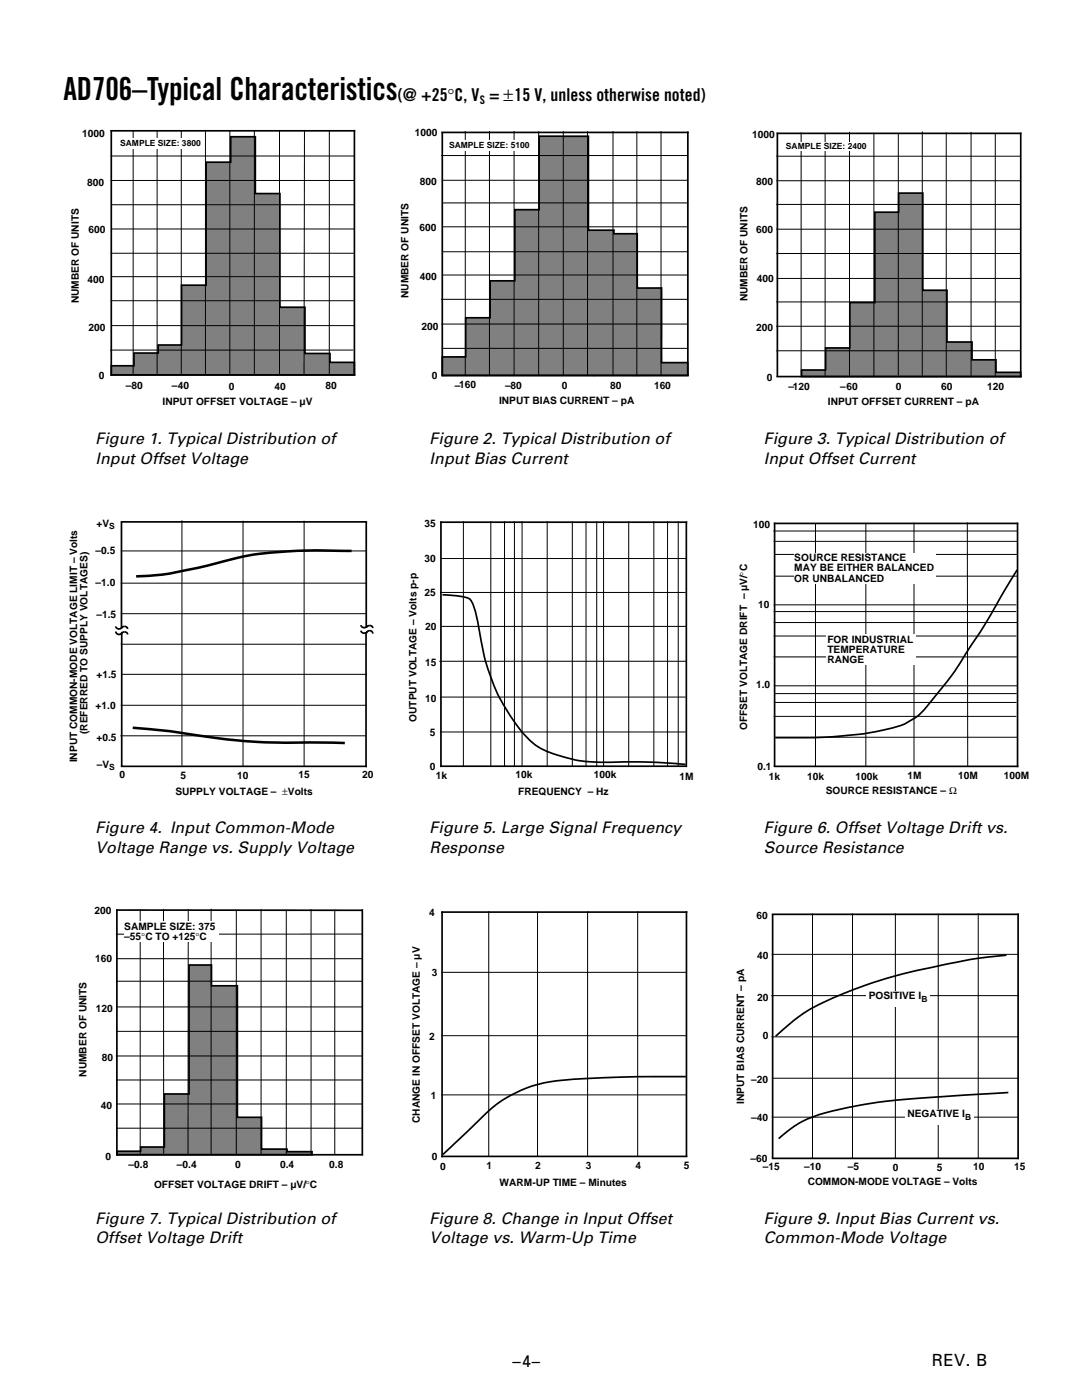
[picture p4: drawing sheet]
<svg xmlns="http://www.w3.org/2000/svg" width="216mm" height="279mm" viewBox="0 0 216 279" stroke-linecap="round" stroke-linejoin="round" font-family="sans-serif">
<path d="M46 27.3h4.9v11.3h5v22.7h4.9v9.2h5v1.8h4.9v2.5h-48.5v-1.8h4.5v-2.5h4.9v-1.6h4.6v-12h4.9v-24.5h4.9z" fill-rule="evenodd" fill="#808080" stroke="#000" stroke-width=".34"/>
<path d="M22.2 26.1h48.5v48.7M22.2 26.2v48.6h48.5" fill="none" stroke="#000" stroke-width=".34"/>
<g fill="none" stroke="#000" stroke-width=".2">
<path d="M22.2 36h48.5M22.2 31.1h48.5M26.6 26.2v48.5M31.4 26.2v48.4M36.2 26.2v48.6M41 26.3v48.5M45.9 26.1v48.7M50.7 26.2v48.6M55.8 26.1v48.6M60.8 26.3l-.1 48.5M65.7 26.2v48.6M22.2 50.5h48.3"/>
<path d="M22.3 45.7h48.3M22.3 55.2h48.1M22.4 40.9h48.2M22 69.9h48.4M22.2 60h48.3M22.2 65h48.4"/>
</g>
<path d="M23.9 27.7h16.4v2h-16.4z" fill-rule="evenodd" fill="#fff"/>
<path d="M107.6 27.2h9.8v18.7h5.1v.8l4.7-.1v10.9h4.8v14.9h5.2v2.5h-49v-3.7h4.7v-7.8h4.9v-7.4h4.9v-14.2h4.9z" fill-rule="evenodd" fill="#808080" stroke="#000" stroke-width=".34"/>
<path d="M86.2 74h.4v.6h-.4z" fill-rule="evenodd" fill="#fff" stroke="#fff" stroke-width=".34"/>
<path d="M88.2 26.4h49.1v48.5M88.3 26.5v48.4h49" fill="none" stroke="#000" stroke-width=".34"/>
<g fill="none" stroke="#000" stroke-width=".2">
<path d="M88.1 31h49M88.3 36h48.9M92.8 26.3v48.5M97.7 26.2v48.6M102.6 26.3v48.5M107.5 26.3v48.5M112.4 26.3v48.5M117.2 26.3v48.5M122.3 26.3v48.5M127.1 26.3v48.5M131.9 26.3v48.5M88.1 59.7h48.9"/>
<path d="M88.3 54.9h48.9M88.3 50.2h48.9M88.3 45.3h48.9M88.3 40.5h48.9M88.1 64.7h49M88.2 69.5h48.9"/>
</g>
<path d="M89.5 28h16v2h-16z" fill-rule="evenodd" fill="#fff"/>
<path d="M174.6 42.3h4.7v-3.8h4.8v19.4h4.9v10.4h5v3.5h4.7v2.5h5v.9h-43.8v-1.4h4.8v-4.4h4.9v-9h5z" fill-rule="evenodd" fill="#808080" stroke="#000" stroke-width=".34"/>
<g fill="none" stroke="#000" stroke-width=".2">
<path d="M155 36.1h48.5M155 31.2h48.6M159.9 26.5v48.4M164.6 26.6v48.3M169.5 26.4v48.6M174.4 26.6v48.4M179.2 26.6v48.2M184 26.3v48.6M188.8 26.5v48.4M193.8 26.4v48.5M198.6 26.6v48.3M155 45.7h48.5"/>
<path d="M155 50.6h48.6M155.1 55.6h48.5M203.6 40.8h-48.6M154.9 65.1h48.6M155 70h48.5M155 60.3h48.6"/>
</g>
<path d="M155.1 26.6v48.5M203.6 26.6h-48.4M203.7 26.6v48.5M155.1 75.2h48.6" fill="none" stroke="#000" stroke-width=".34"/>
<path d="M156.8 28.3h16.8v1.7h-16.8z" fill-rule="evenodd" fill="#fff"/>
<g fill="none" stroke="#000" stroke-width=".34">
<path d="M24.2 104.2v20.9M24.3 104.2h48.8M73.1 104.2v20.8M88.3 118.7l4.4 .5a2.18 2.18 0 0 1 1.9 2l.9 4.1a40 40 0 0 0 7.7 19.5 13.8 13.8 0 0 0 8.8 6.1 33.4 33.4 0 0 0 12.5 1.2h6.4l5.9 .5M137 104.2h-49v48.7h49v-48.7M154.6 104.5v48.3M154.6 104.5h48.4M203 113.7l-6.3 10.7-2.6 3.9a78.8 78.8 0 0 1-10.8 14.5l-1.2 .7a12.3 12.3 0 0 1-5.6 2.1 93.6 93.6 0 0 1-21.8 1.6M203 104.5v48.4h-48.4M23.1 125a.61 .61 0 0 0 .7 .5M23.1 126a.64 .64 0 0 0 .7 .6M24.2 125.4a.67 .67 0 0 1 .7-.4 .67 .67 0 0 1 .6 .5"/>
<path d="M24.2 126.5a.67 .67 0 0 1 .7-.4 .67 .67 0 0 1 .6 .5M24.3 126.5v26.3M24.4 125.1l-.4 .4h-.3M24.4 126.1a.61 .61 0 0 1-.7 .5M72 124.8a.61 .61 0 0 0 .7 .5M72 125.9a.61 .61 0 0 0 .7 .5M73 126.5v26.4h-48.7M73.1 125.3a.67 .67 0 0 1 .7-.5 .67 .67 0 0 1 .6 .6M73.1 126.4a.64 .64 0 0 1 .7-.5 .64 .64 0 0 1 .6 .6M73.3 124.8l-.1 .3-.6 .2M73.3 125.9l-.3 .4-.4 .1"/>
</g>
<path d="M70.2 110l-.6-.1a95 95 0 0 0-21.8 1.3l-8.2 2.1a58.2 58.2 0 0 1-12.4 1.7M26.5 145.2a252.2 252.2 0 0 1 17.9 2.2 128.4 128.4 0 0 0 19.7 .8l4.7 .1" fill="none" stroke="#000" stroke-width=".51"/>
<g fill="none" stroke="#000" stroke-width=".2">
<path d="M24.2 116.4h48.8M24.2 110h48.8M36.3 103.9v48.8M48.5 104v48.8M60.7 104v48.8M87.9 118.2h48.8M88.1 111.5h48.8M92.5 104.1v48.7M97.9 104.1v48.7M100.7 104.1v48.7M102.6 104.1v48.7M104.2 104.1v48.8"/>
<path d="M109.2 104.1v48.7M114.2 104.1v48.7M116.9 104.1v48.7M119.1 104.1v48.7M120.4 104.1v48.7M125.4 104.1v48.6M130.5 104.1v48.6M133.2 104.1v48.7M135.3 104.1v48.7M154.4 106h48.4M154.5 108h48.4M154.5 115h48.5"/>
<path d="M154.6 110.6h48.4M162.7 104.5v48.3M172.8 104.4v48.4M182.4 104.4v48.4M193 104.4l.1 48.4M24.2 128.6h48.8M24.2 122.5h48.8M24.4 134.6h48.7M87.8 132h49M87.9 139.1h48.8M88.1 125h48.8M154.5 126.9h48.2"/>
<path d="M154.5 124.2h48.4M154.5 122.1h48.2M154.5 120.7h48.2M154.5 131.1h48.4M154.5 136.9h48.5M154.6 138.4h48.2M24.1 146.8h48.8M24.2 140.8h48.8M87.9 146.1h48.8M154.5 143h48.2M154.5 140.2h48.2M154.6 147.1h48.2"/>
</g>
<g fill="#fff">
<path d="M158.4 110.4h28.2v6.1h-28.2z" fill-rule="evenodd"/>
<path d="M165 126.6h17.8v6.1h-17.8z" fill-rule="evenodd"/>
</g>
<path d="M47.5 198.6h2.9v1.9h-2.9z" fill-rule="evenodd" fill="#fff" stroke="#fff" stroke-width=".34"/>
<path d="M37.7 192.6h4.5v4.1h5.2v26.3h4.8v6.3h5.1v.5h5v.7h-39v-.7h4.8v-.9h4.7v-10.6h4.9z" fill-rule="evenodd" fill="#808080" stroke="#000" stroke-width=".34"/>
<g fill="none" stroke="#000" stroke-width=".2">
<path d="M23.3 191.3h48.9M28 181.6v48.6M32.6 181.5l.1 48.7M37.6 181.5l-.1 48.9M42.1 181.5v48.7M47.2 181.7v48.6M52.1 181.6v48.6M57.1 181.6v48.8M62.1 181.6v48.7M66.8 181.6v48.6M72.2 195.8h-49M72.2 186.4h-49"/>
<path d="M23.2 210.7h49M23.2 215.5h49M23.2 205.8h49M23.3 201h48.9M23.2 225.2h49M23.2 220.3h49"/>
</g>
<path d="M23.3 181.6l49 .1v48.7M23.3 181.7v48.8M23.4 230.5h48.9" fill="none" stroke="#000" stroke-width=".34"/>
<path d="M24.7 183.9h18.9v4.1h-18.9z" fill-rule="evenodd" fill="#fff"/>
<g fill="none" stroke="#000" stroke-width=".2">
<path d="M88.2 194.1h48.7M97.5 181.9v48.8M107.3 182v48.7M117.2 182v48.6M127.2 182v48.7M154 198.7h49.1M154.1 190.5h49M162.1 182.4v48.6M170.1 182.4v48.7M178.7 182.4v48.6M187.2 182.4v48.7M195.2 182.3v48.8"/>
<path d="M88.2 218.5h48.7M88.2 206.7h48.7M154 206.9h49M154.1 215.2h49M154.1 223h48.9"/>
</g>
<path d="M88.2 182.1v48.7M88.2 182h48.8v48.8h-48.8M154.2 182.6v48.4M154.2 182.5h48.9M200.8 190.6a138.6 138.6 0 0 0-27.4 5.8 63.2 63.2 0 0 0-13.3 6l-2.2 1.7-3.1 2.7M203.2 182.5v48.7M136.8 214.9l-13.8 .1a91.8 91.8 0 0 0-15.4 1.3 25.3 25.3 0 0 0-12.7 7.9l-6.5 6.2M201.2 218l-18 1.2a85.9 85.9 0 0 0-21.3 3.8 19.6 19.6 0 0 0-6.5 4.2M154.2 231.2h48.9" fill="none" stroke="#000" stroke-width=".34"/>
<g fill="#fff">
<path d="M180.5 221.3h13.7v3.1h-13.7z" fill-rule="evenodd"/>
<path d="M172.8 197.7h12.7v3.1h-12.7z" fill-rule="evenodd"/>
</g>
<text font-size="6.3" x="12.7" y="19.9">AD706–Typical Characteristics</text>
<text font-size="3.5" x="79.4" y="20.1">(@ +25°C, V = ±15 V, unless otherwise noted)</text>
<g font-size="3.4">
<text x="102.3" y="272.8">–4–</text>
<text x="185.9" y="272.7">REV. B</text>
</g>
<g font-size="3.2">
<text x="19" y="88.7">Figure 1. Typical Distribution of</text>
<text x="85.7" y="88.7">Figure 2. Typical Distribution of</text>
<text x="152.4" y="88.7">Figure 3. Typical Distribution of</text>
<text x="19.1" y="92.5">Input Offset Voltage</text>
<text x="85.7" y="92.5">Input Bias Current</text>
<text x="152.4" y="92.5">Input Offset Current</text>
<text x="19" y="166.3">Figure 4. Input Common-Mode</text>
<text x="85.7" y="166.3">Figure 5. Large Signal Frequency</text>
<text x="152.4" y="166.3">Figure 6. Offset Voltage Drift vs.</text>
<text x="19.1" y="170.2">Voltage Range vs. Supply Voltage</text>
<text x="85.7" y="170.2">Response</text>
<text x="152.4" y="170.2">Source Resistance</text>
<text x="19" y="244.3">Figure 7. Typical Distribution of</text>
<text x="85.7" y="244.3">Figure 8. Change in Input Offset</text>
<text x="152.4" y="244.3">Figure 9. Input Bias Current vs.</text>
<text x="19.1" y="248.1">Offset Voltage Drift</text>
<text x="85.7" y="248.1">Voltage vs. Warm-Up Time</text>
<text x="152.4" y="248.1">Common-Mode Voltage</text>
</g>
<text font-size="2.4" x="95.7" y="20.7">S</text>
<g font-size="2">
<text x="16.4" y="27.3">1000</text>
<text x="82.7" y="27.1">1000</text>
<text x="150.1" y="27.5">1000</text>
<text x="17.4" y="37.1">800</text>
<text x="83.8" y="37">800</text>
<text x="150.9" y="37">800</text>
<text x="17.6" y="46.5">600</text>
<text x="83.7" y="46">600</text>
<text x="150.9" y="46.5">600</text>
<text x="17.5" y="56.5">400</text>
<text x="81.5" y="59.5" transform="rotate(-90 81.5 59.5)">NUMBER OF UNITS</text>
<text x="83.8" y="55.9">400</text>
<text x="151" y="56.3">400</text>
<text x="15.7" y="60.6" transform="rotate(-90 15.7 60.6)">NUMBER OF UNITS</text>
<text x="84.1" y="65.8">200</text>
<text x="149.1" y="60.2" transform="rotate(-90 149.1 60.2)">NUMBER OF UNITS</text>
<text x="150.9" y="66">200</text>
<text x="17.6" y="66">200</text>
<text x="19.8" y="75.7">0</text>
<text x="25.1" y="77.6">–80</text>
<text x="34.3" y="77.7">–40</text>
<text x="45.7" y="77.8">0</text>
<text x="54.8" y="77.8">40</text>
<text x="65" y="77.6">80</text>
<text x="86.1" y="75.7">0</text>
<text x="90.8" y="77.7">–160</text>
<text x="100.8" y="77.7">–80</text>
<text x="112.1" y="77.6">0</text>
<text x="121.8" y="77.7">80</text>
<text x="130.5" y="77.7">160</text>
<text x="153" y="76">0</text>
<text x="157.3" y="77.9">–120</text>
<text x="167.7" y="77.9">–60</text>
<text x="178.8" y="77.9">0</text>
<text x="187.8" y="77.7">60</text>
<text x="197" y="77.7">120</text>
<text x="32.5" y="80.8">INPUT OFFSET VOLTAGE – µV</text>
<text x="99.6" y="80.7">INPUT BIAS CURRENT – pA</text>
<text x="165.2" y="80.9">INPUT OFFSET CURRENT – pA</text>
<text x="19.2" y="105.1">+V</text>
<text x="84.7" y="105.1">35</text>
<text x="150.3" y="105.3">100</text>
<text x="19.1" y="110.5">–0.5</text>
<text x="84.7" y="112.2">30</text>
<text x="158.5" y="112">SOURCE RESISTANCE</text>
<text x="19.1" y="117">–1.0</text>
<text x="84.7" y="119">25</text>
<text x="158.5" y="114">MAY BE EITHER BALANCED</text>
<text x="158.5" y="116.1">OR UNBALANCED</text>
<text x="19.2" y="123.2">–1.5</text>
<text x="84.8" y="125.7">20</text>
<text x="151.3" y="121.3">10</text>
<text x="165.1" y="128.3">FOR INDUSTRIAL</text>
<text x="165.1" y="130.4">TEMPERATURE</text>
<text x="19.2" y="135.3">+1.5</text>
<text x="84.8" y="132.9">15</text>
<text x="150.9" y="137.4">1.0</text>
<text x="165.1" y="132.4">RANGE</text>
<text x="19.1" y="141.5">+1.0</text>
<text x="84.8" y="140.1">10</text>
<text x="17.4" y="146.5" transform="rotate(-90 17.4 146.5)">(REFERRED TO SUPPLY VOLTAGES)</text>
<text x="19.2" y="147.9">+0.5</text>
<text x="83.1" y="144.1" transform="rotate(-90 83.1 144.1)">OUTPUT VOLTAGE – Volts p-p</text>
<text x="85.8" y="146.9">5</text>
<text x="149.1" y="145.7" transform="rotate(-90 149.1 145.7)">OFFSET VOLTAGE DRIFT – µV/°C</text>
<text x="15.4" y="152.2" transform="rotate(-90 15.4 152.2)">INPUT COMMON-MODE VOLTAGE LIMIT – Volts</text>
<text x="19.3" y="153.2">–V</text>
<text x="23.8" y="155.2">0</text>
<text x="36" y="155.4">5</text>
<text x="47.3" y="155.4">10</text>
<text x="59.5" y="155.2">15</text>
<text x="72.2" y="155.2">20</text>
<text x="85.8" y="153.6">0</text>
<text x="87" y="155.5">1k</text>
<text x="102.9" y="155.2">10k</text>
<text x="118.5" y="155.2">100k</text>
<text x="135.6" y="155.6">1M</text>
<text x="151.1" y="153.6">0.1</text>
<text x="153.4" y="155.6">1k</text>
<text x="161" y="155.6">10k</text>
<text x="170.7" y="155.6">100k</text>
<text x="181.1" y="155.5">1M</text>
<text x="191.2" y="155.5">10M</text>
<text x="200.3" y="155.5">100M</text>
<text x="35" y="158.7">SUPPLY VOLTAGE – ±Volts</text>
<text x="103.4" y="158.6">FREQUENCY – Hz</text>
<text x="164.8" y="158.5">SOURCE RESISTANCE – Ω</text>
<text x="18.9" y="182.4">200</text>
<text x="24.8" y="185.5">SAMPLE SIZE: 375</text>
<text x="85.6" y="182.9">4</text>
<text x="150.9" y="183.5">60</text>
<text x="24.8" y="187.6">–55</text>
<text x="28.2" y="187.6">°C TO +125°C</text>
<text x="151.1" y="191.3">40</text>
<text x="19" y="192">160</text>
<text x="86.1" y="194.8">3</text>
<text x="19.1" y="201.9">120</text>
<text x="151.1" y="199.7">20</text>
<text x="173.4" y="199.4">POSITIVE I</text>
<text x="85.6" y="207.6">2</text>
<text x="152.2" y="207.4">0</text>
<text x="17.3" y="214.9" transform="rotate(-90 17.3 214.9)">NUMBER OF UNITS</text>
<text x="20.3" y="211.7">80</text>
<text x="20.1" y="221.3">40</text>
<text x="86" y="219.3">1</text>
<text x="148.5" y="220.3" transform="rotate(-90 148.5 220.3)">INPUT BIAS CURRENT – pA</text>
<text x="149.9" y="216.1">–20</text>
<text x="83.7" y="224.1" transform="rotate(-90 83.7 224.1)">CHANGE IN OFFSET VOLTAGE – µV</text>
<text x="149.9" y="223.7">–40</text>
<text x="181.1" y="222.9">NEGATIVE I</text>
<text x="21.1" y="231.4">0</text>
<text x="25.7" y="233.1">–0.8</text>
<text x="35.3" y="233.1">–0.4</text>
<text x="46.9" y="233.2">0</text>
<text x="55.9" y="233.1">0.4</text>
<text x="65.7" y="233.1">0.8</text>
<text x="86.1" y="231.5">0</text>
<text x="87.8" y="233.5">0</text>
<text x="97.1" y="233.4">1</text>
<text x="106.8" y="233.4">2</text>
<text x="116.9" y="233.4">3</text>
<text x="126.8" y="233.4">4</text>
<text x="136.4" y="233.4">5</text>
<text x="149.7" y="231.8">–60</text>
<text x="152.2" y="233.4">–15</text>
<text x="160.5" y="233.5">–10</text>
<text x="169.2" y="233.4">–5</text>
<text x="178.2" y="233.7">0</text>
<text x="186.9" y="233.7">5</text>
<text x="194.2" y="233.6">10</text>
<text x="202.4" y="233.4">15</text>
<text x="30.7" y="237.1">OFFSET VOLTAGE DRIFT – µV/°C</text>
<text x="99.7" y="236.6">WARM-UP TIME – Minutes</text>
<text x="161.2" y="236.5">COMMON-MODE VOLTAGE – Volts</text>
</g>
<g font-size="1.7">
<text x="24" y="29.1">SAMPLE SIZE: 3800</text>
<text x="89.6" y="29.5">SAMPLE SIZE: 5100</text>
<text x="156.8" y="29.6">SAMPLE SIZE: 2400</text>
<text x="21.8" y="105.6">S</text>
<text x="21.8" y="153.6">S</text>
<text x="183.9" y="200">B</text>
<text x="192.6" y="223.5">B</text>
</g>
</svg>
